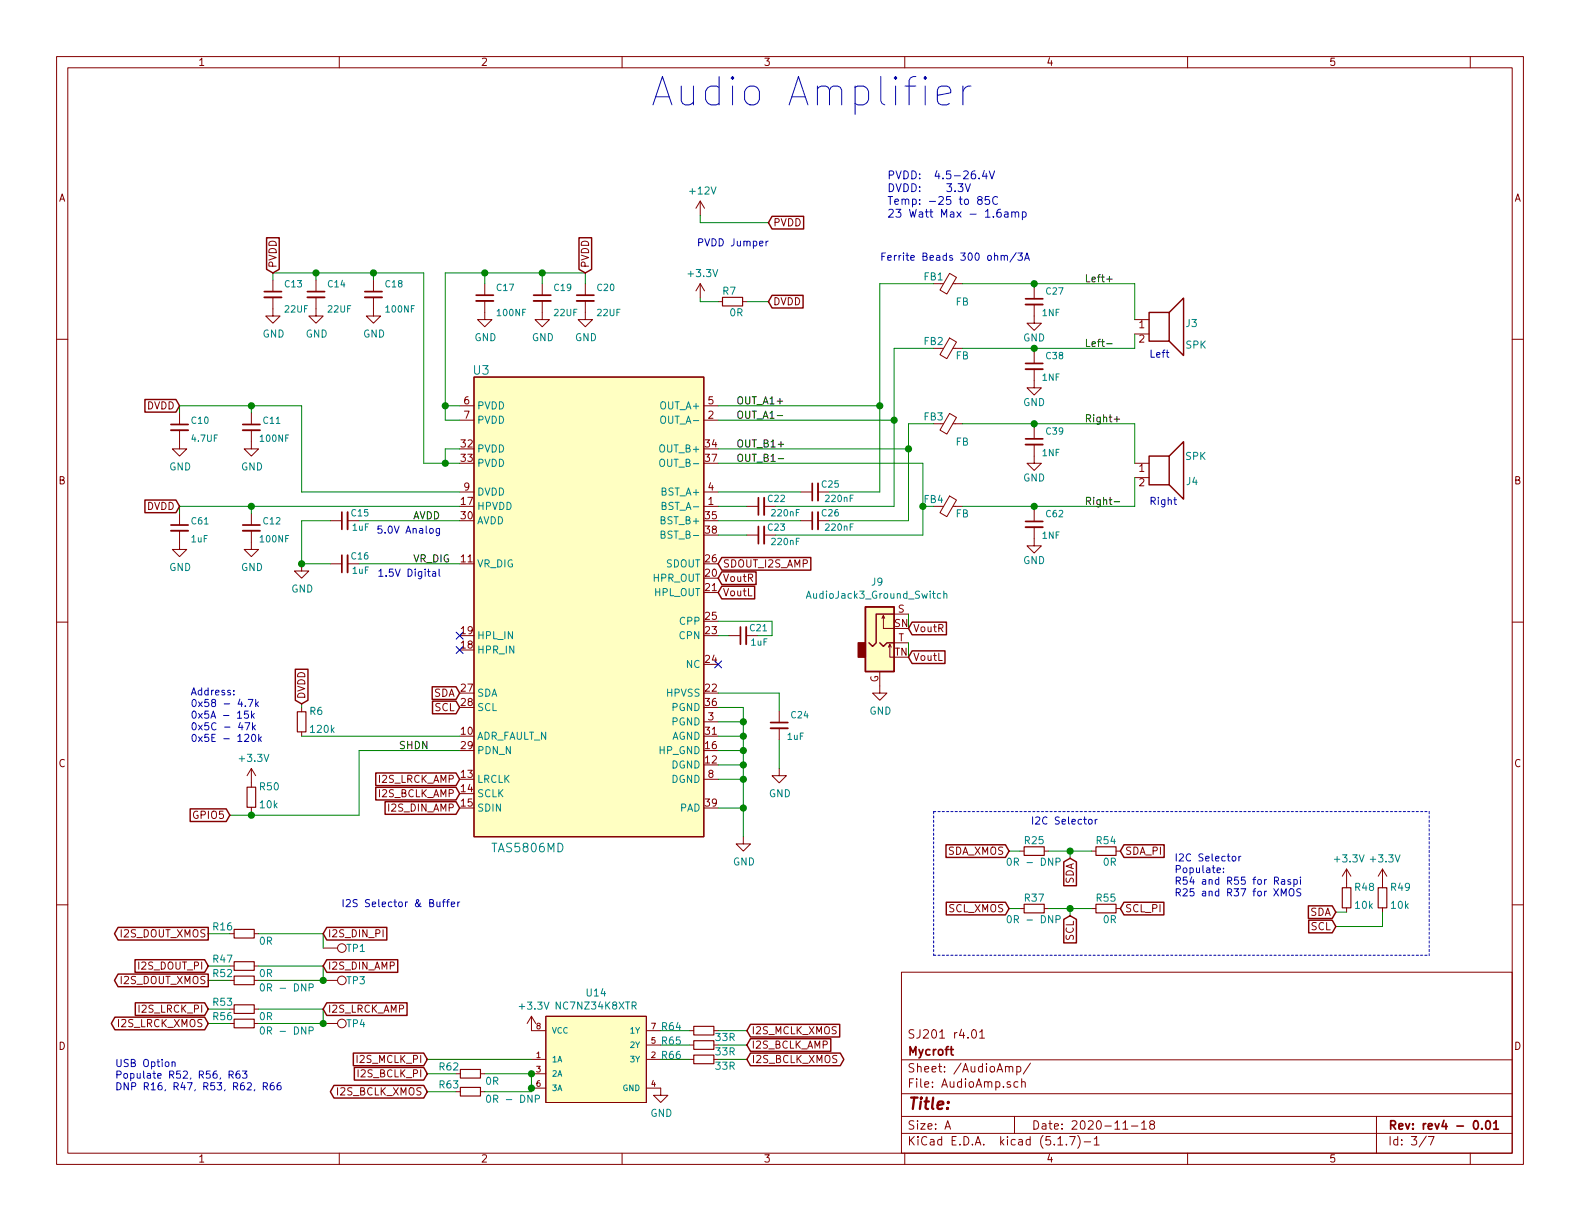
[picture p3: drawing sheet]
<svg xmlns="http://www.w3.org/2000/svg" width="279mm" height="216mm" viewBox="0 0 279 216" stroke-linecap="round" stroke-linejoin="round" font-family="sans-serif">
<g fill="none" stroke="#840000" stroke-width=".18">
<path d="M10 10h259.4v195.9h-259.4zM12 12h255.4v191.9h-255.4zM60 10v2M110 10v2M160 10v2M210 10v2M260 10v2M123.8 35.6v2.5M123.8 35.6l-.7 1.2M123.8 35.6l.8 1.2M10 60h2M48.3 52.6v3.3h1.2l-1.2 1.3-1.3-1.3h1.3"/>
<path d="M48.3 49.5v2.1M55.9 52.6v3.3h1.2l-1.2 1.3-1.3-1.3h1.3M55.9 49.5v2.1M66 52.6v3.3h1.3l-1.3 1.3-1.2-1.3h1.2M66 49.5v2.1M85.7 53.2v3.3h1.3l-1.3 1.3-1.2-1.3h1.2M85.7 50.2v2M95.9 53.2v3.3h1.3l-1.3 1.3-1.3-1.3h1.3M95.9 50.2v2M103.5 53.2v3.3h1.3l-1.3 1.3-1.3-1.3h1.3M103.5 50.2v2M123.8 50.2l-.7 1.2"/>
<path d="M123.8 50.2v2.5M123.8 50.2l.8 1.2M127 53.3h.8M131.3 53.3h.8M167.9 48.3l1.2 .7-1.7 3-1.2-.7zM167.9 59.8l1.2 .7-1.7 2.9-1.2-.7zM168.5 50.2h1.7M182.9 53.8v3.4h1.2l-1.2 1.2-1.3-1.2h1.3M182.9 50.8v2M200.7 56.5h2.5M200.7 59.1h2.5M267.4 60h2"/>
<path d="M31.7 76.1v3.3h1.3l-1.3 1.2-1.2-1.2h1.2M31.7 73v2.1M44.4 76.1v3.3h1.3l-1.3 1.2-1.2-1.2h1.2M44.4 73v2.1M81.3 74.3h2.5M81.3 71.8h2.5M124.5 74.3h2.5M124.5 71.8h2.5M167.9 73.1l1.2 .7-1.7 3-1.2-.8zM168.5 74.9h1.7M168.5 61.6h1.7M182.9 65.3v3.3h1.2l-1.2 1.3-1.3-1.3h1.3"/>
<path d="M182.9 78.6v3.3h1.2l-1.2 1.3-1.3-1.3h1.3M182.9 62.2v2.1M182.9 75.6v2M31.7 93.9v3.3h1.3l-1.3 1.2-1.2-1.2h1.2M31.7 90.8v2M44.4 93.9v3.3h1.3l-1.3 1.2-1.2-1.2h1.2M44.4 90.8v2M53.3 99.7v1.3h1.3l-1.3 1.2-1.2-1.2h1.2M58.4 92.1h2.1M58.4 99.7h2.1M61.5 92.1h2M61.5 99.7h2"/>
<path d="M81.3 87h2.5M124.5 89.5h2.5M124.5 87h2.5M132.1 89.5h2M132.1 94.6h2M135.1 89.5h2.1M135.1 94.6h2.1M141.6 87h2M141.6 92.1h2M144.7 87h2M144.7 92.1h2M167.9 87.7l1.2 .7-1.7 3-1.2-.7z"/>
<path d="M168.5 89.5h1.7M182.9 93.2v3.3h1.2l-1.2 1.3-1.3-1.3h1.3M182.9 90.2v2M200.7 81.9h2.5M200.7 84.5h2.5M10 110h2M128.9 112.4h2M132 112.4h2M155.6 118.7v3.9h1.2l-1.2 1.2-1.3-1.2h1.3M156 109.3l.2-.5v2.3h1.9M156.2 108.8l.3 .5M157.1 114.4l.3-.5v2.3h.7"/>
<path d="M157.4 113.9l.2 .5M158.1 108.6h2.6M158.1 113.7h2.6M267.4 110h2M44.4 135.9v3.3M44.4 135.9l-.7 1.3M44.4 135.9l.8 1.3M53.3 125.1v.8M53.3 129.4v.8M124.5 127.6h2.5M124.5 137.8h2.5M137.8 135.9v1.3h1.3l-1.3 1.2-1.3-1.2h1.3"/>
<path d="M137.8 125.7v2.1M137.8 128.8v2M10 160h2M44.4 142.7v.8M131.4 148v1.2h1.3l-1.3 1.3-1.2-1.3h1.2M180.3 150.5h.8M184.7 150.5h.7M193 150.5h.8M197.4 150.5h.7M238.1 153.7l-.7 1.2M238.1 153.7v3.3M238.1 153.7l.8 1.2"/>
<path d="M244.5 153.7l-.8 1.2M244.5 153.7v3.3M244.5 153.7l.7 1.2M267.4 160h2M45 173.4h.7M45 170.8h.7M45 178.4h.7M45 165.1h.7M57.1 173.4h2.6M57.1 167.6h2.6M67.7 164.4v1.3M94 179.7v2.5h2.5"/>
<path d="M94 179.7l-.8 1.3M94 179.7l.7 1.3M96.5 179.7h17.8v15.2h-17.8zM159.4 171.9h108v32h-108zM180.3 160.7h.8M184.7 160.7h.7M193 160.7h.8M197.4 160.7h.7M238.1 160.5v.8M244.5 160.5v.8M45 181h.7M57.1 181h2.6"/>
<path d="M85 193h.7M85 189.9h.7M94 187.3h2.5M94 189.9h2.5M94 192.4h2.5M114.3 192.4h2.5v1.3h1.3l-1.3 1.2-1.2-1.2h1.2M114.3 182.2h2.5M114.3 184.8h2.5M114.3 187.3h2.5M121.9 182.2h.8M121.9 184.8h.8M121.9 187.3h.8"/>
<path d="M159.4 197.4h108M159.4 193.4h108M159.4 187.4h108M167.1 199.7l.5-1.5 .5 1.5M167.2 199.2h.8M172 182.2l.2-.1a.81 .81 0 0 1 .6 .6 .81 .81 0 0 1-.3 .8l-.2 .1a.79 .79 0 0 1-.3-1.4zM173.2 182.5l.5-.4v1.5M173.2 183.6h.9M178.5 188.8v-.2a.37 .37 0 0 1 .6 .2v.8M179.4 197.4v3M179.8 188.6h.4l.3 .2-.1 .6-.2 .2-.4-.1M179.8 188.6v1.5"/>
<path d="M180 191.3h-.4l-.3 .2 .1 .6 .2 .2 .4-.1M180.7 191.4v-.1a.37 .37 0 0 1 .6 .2v.8M180.7 190.8v1.5M182.2 188l-1.3 1.9M198.6 199.7h.8M200.1 199.1h1.1M201.9 198.6l.4-.4v1.5M201.9 199.7h.8M203.6 198.8l-.3-.3 .1-.2 .2-.1h.4l.2 .3-.1 .2-.6 .2a.48 .48 0 0 0-.1 .6l.2 .2 .5-.2a.48 .48 0 0 0-.1-.6l-.1-.1M243.4 197.4v6.5M60 203.9v2M110 203.9v2"/>
<path d="M159.4 200.4h108M160 203.9v2M187.1 202.5h.8M188.6 202.3v.2M189.2 201h.9l-.6 1.5M190.6 200.8a1.71 1.71 0 0 1 0 2.2M191.7 201.9h1.2M193.5 201.4l.4-.4v1.5M193.5 202.5h.9M210 203.9v2M252.2 200.9l-1.2 1.9M252.6 201h1l-.6 1.5"/>
<path d="M260 203.9v2"/>
<circle cx="60.5" cy="173.4" r=".76"/>
<circle cx="60.5" cy="167.6" r=".76"/>
<circle cx="60.5" cy="181" r=".76"/>
</g>
<g fill="none" stroke="#840000" stroke-width=".3">
<path d="M46.7 51.6h3.1M54.4 51.6h3M64.5 51.6h3.1M84.2 52.2h3M94.4 52.2h3M102 52.2h3M181.4 52.8h3M30.2 75.1h3.1M42.9 75.1h3.1M181.4 64.3h3M181.4 77.6h3M30.2 92.8h3.1"/>
<path d="M42.9 92.8h3.1M60.5 90.6v3M60.5 98.2v3M134.1 88v3.1M134.1 93.1v3M143.6 85.5v3M143.6 90.6v3M181.4 92.2h3M130.9 110.9v3M136.3 127.8h3M260.8 198.2h.1a.81 .81 0 0 1 .6 .6 .81 .81 0 0 1-.3 .8l-.1 .1a.8 .8 0 0 1-.6-.7 .8 .8 0 0 1 .3-.8zM262.1 199.5v.2"/>
<path d="M262.8 198.3l.4-.1a.94 .94 0 0 1 0 1.5l-.4-.3-.1-.6zM264.1 198.6l.5-.4v1.5M264.1 199.7h.9"/>
</g>
<g fill="none" stroke="#840000" stroke-width=".2">
<path d="M127.8 52.6h3.5v1.5h-3.5zM83.8 66.7h40.7v81.3h-40.7zM43.7 139.2h1.5v3.5h-1.5zM52.6 125.9h1.5v3.5h-1.5zM181.1 149.7h3.6v1.6h-3.6zM181.1 159.9h3.6v1.5h-3.6zM193.8 149.7h3.6v1.6h-3.6zM193.8 159.9h3.6v1.5h-3.6zM237.4 157h1.5v3.5h-1.5zM243.7 157h1.5v3.5h-1.5zM41.4 172.6h3.6v1.5h-3.6zM41.4 170.1h3.6v1.5h-3.6z"/>
<path d="M41.4 177.7h3.6v1.5h-3.6zM41.4 164.3h3.6v1.6h-3.6zM41.4 180.2h3.6v1.5h-3.6zM81.4 192.3h3.6v1.5h-3.6zM81.4 189.1h3.6v1.5h-3.6zM122.7 181.5h3.5v1.5h-3.5zM122.7 184h3.5v1.5h-3.5zM122.7 186.6h3.5v1.5h-3.5z"/>
</g>
<g fill="none" stroke="#008484" stroke-width=".18">
<path d="M116.7 81.4l.3-.2a.47 .47 0 0 1 .5 .4l-.1 .7-.2 .2-.4-.1a1 1 0 0 1-.1-1zM116.9 94.5h.5l.2-.2-.1-.3-.6-.1v1.3h.5l.2-.2v-.3l-.3-.2M166.3 105h-.3l-.2 .2 .1 .5h.4M166.9 105.1l.2-.1h.3v.8M166.9 104.5v1.3M178.2 151.9l.2-.2a.67 .67 0 0 1 .5 .7 .67 .67 0 0 1-.5 .6l-.2-.2-.1-.3zM186.7 152.4l.7-.1v-.4l-.2-.2h-.5v1.3M46.2 174.1l.1-.1a.67 .67 0 0 1 .5 .6 .67 .67 0 0 1-.5 .6l-.2-.2-.1-.2zM54.7 174.6l.6-.1v-.4l-.1-.1h-.5v1.2M178.2 162l.2-.1a.67 .67 0 0 1 .5 .6 .67 .67 0 0 1-.5 .7l-.2-.3-.1-.2zM186.7 162.6l.7-.1v-.5l-.2-.1h-.5v1.3M46.2 181.7l.1-.1a.67 .67 0 0 1 .5 .6 .67 .67 0 0 1-.5 .7l-.2-.3-.1-.2z"/>
<path d="M54.7 182.2l.6-.1v-.4l-.1-.1h-.5v1.3M86.2 193.8l.1-.2a.67 .67 0 0 1 .5 .7 .67 .67 0 0 1-.5 .6l-.2-.2-.1-.3zM94.7 194.3l.7-.1v-.4l-.7-.2v1.3"/>
</g>
<g fill="none" stroke="#840000" stroke-width=".33">
<path d="M46.7 52.6h3.1M54.4 52.6h3M64.5 52.6h3.1M84.2 53.2h3M94.4 53.2h3M102 53.2h3M181.4 53.8h3M30.2 76.1h3.1M42.9 76.1h3.1M181.4 65.3h3M181.4 78.6h3M30.2 93.9h3.1"/>
<path d="M42.9 93.9h3.1M61.5 90.6v3M61.5 98.2v3M135.1 88v3.1M135.1 93.1v3M144.7 85.5v3M144.7 90.6v3M181.4 93.2h3M132 110.9v3M136.3 128.8h3"/>
</g>
<g fill="none" stroke="#840000" stroke-width=".25">
<path d="M136.5 38.3h5.6v2.2h-5.6l-.6-1.1zM47.1 42h2.3v5.6l-1.1 .7-1.2-.7zM102.4 42h2.2v5.6l-1.1 .7-1.1-.7zM136.5 52.2h5.5v2.3h-5.5l-.6-1.2zM203.2 55.2h3.6v5.1h-3.6zM206.8 55.2l2.5-2.5v10.2l-2.5-2.6M25.6 70.6h5.5l.6 1.2-.6 1.1h-5.5zM25.6 88.4h5.5l.6 1.1-.6 1.2h-5.5zM127.6 98.6h15.8v2.2h-15.8l-.6-1.1zM203.2 80.6h3.6v5.1h-3.6zM206.8 80.6l2.5-2.5v10.2l-2.5-2.6M52.2 118.3h2.3v5.5l-1.2 .7-1.1-.7z"/>
<path d="M127.6 103.7h5.9v2.2h-5.9l-.6-1.1zM127.6 101.1h6.1v2.3h-6.1l-.6-1.2zM153 107.3h5.1v11.4h-5.1zM155.6 113.7l.6 .6 .6-.6h1.3M158.1 108.6h-3.2v5.1l-.6 .6-.6-.6M161.3 110h6.1v2.2h-6.1l-.6-1.1zM161.3 115.1h5.8v2.2h-5.8l-.6-1.1zM66.4 139.2h14.2l.7 1.1-.7 1.2h-14.2zM66.4 136.7h14.2l.7 1.1-.7 1.1h-14.2zM76.4 121.4h4.2l.7 1.2-.7 1.1h-4.2zM76.5 124h4.1l.7 1.1-.7 1.1h-4.1zM33.6 143h6.4l.6 1.1-.6 1.2h-6.4z"/>
<path d="M68.1 141.8h12.5l.7 1.1-.7 1.1h-12.5zM167.3 149.4h10.5l.6 1.1-.6 1.1h-10.5zM167.3 159.5h10.5l.6 1.2-.6 1.1h-10.5zM188.1 152.4l1.1-.6 1.1 .6v4.2h-2.2zM198.8 159.5h7v2.3h-7l-.7-1.1zM198.8 149.4h7.1v2.2h-7.1l-.7-1.1zM20.3 179.9h15.9l.6 1.1-.6 1.1h-15.9l-.6-1.1zM20.9 172.2h15.9v2.3h-15.9l-.7-1.1zM20.9 164h15.9v2.2h-15.9l-.7-1.1zM23.9 169.7h12.3l.6 1.1-.6 1.1h-12.3zM23.9 177.3h12.3l.6 1.1-.6 1.2h-12.3zM57.8 164h10.6v2.2h-10.6l-.7-1.1z"/>
<path d="M57.8 177.3h14.2v2.3h-14.2l-.7-1.2zM57.8 169.7h12.5v2.2h-12.5l-.7-1.1zM188.1 162.6l1.1-.7 1.1 .7v4.1h-2.2zM231.4 160.2h4.2l.6 1.1-.6 1.1h-4.2zM231.4 162.7h4.2l.6 1.1-.6 1.1h-4.2zM59.1 191.9h15.8l.7 1.1-.7 1.2h-15.8l-.7-1.2zM62.5 186.2h12.4l.7 1.1-.7 1.1h-12.4zM62.7 188.7h12.2l.7 1.2-.7 1.1h-12.2zM132.7 183.7h14.2v2.2h-14.2l-.6-1.1zM132.7 181.1h15.8v2.3h-15.8l-.6-1.2zM132.7 186.2h15.9l.6 1.1-.6 1.1h-15.9l-.6-1.1z"/>
</g>
<g fill="#ffffc2" stroke="#ffffc2" stroke-width=".18">
<path d="M83.8 66.7h40.7v81.3h-40.7z"/>
<path d="M153 107.3h5.1v11.4h-5.1z"/>
<path d="M96.5 179.7h17.8v15.2h-17.8z"/>
</g>
<path d="M151.8 113.7h1.2v2.5h-1.2z" fill="#840000" stroke="#840000" stroke-width=".25"/>
<path d="M165.1 143.5v25.4M165.1 143.5h87.6M252.7 143.5v25.4M165.1 168.9h87.6" fill="none" stroke="#0000c2" stroke-width=".18" stroke-dasharray=".4 .4"/>
<g fill="none" stroke="#008400" stroke-width=".18">
<path d="M123.8 38.1v1.3h12.1M48.3 49.5v-1.2h26.6v33.6h6.4M55.9 48.3v1.2M66 48.3v1.2M85.7 48.3v1.9M95.9 48.3v1.9M103.5 50.2v-1.9h-24.8v26h2.6M123.8 52.7v.6h3.2M132.1 53.3h3.8M165.1 50.2h-9.5v36.8h-8.9M170.2 50.2h30.5v6.3M182.9 50.2v.6"/>
<path d="M200.7 59.1v2.5h-30.5M31.7 73v-1.2h21.6v15.2h28M44.4 71.8v1.2M78.7 71.8h2.6M81.3 79.4h-2.6v2.5M127 71.8h28.6M127 79.4h33.7M127 74.3h31.1M165.1 61.6h-7v27.9h-20.9M165.1 74.9h-4.4v17.2h-14M170.2 74.9h30.5v7M182.9 61.6v.6"/>
<path d="M182.9 74.9v.7M44.4 89.5v1.3M58.4 92.1h-5.1v7.6h5.1M63.5 92.1h17.8M63.5 99.7h17.8M81.3 89.5h-49.6v1.3M127 81.9h36.2v12.7h-26M127 89.5h5.1M127 92.1h14.6M127 94.6h5.1M127 87h14.6M182.9 89.5v.7"/>
<path d="M200.7 84.5v5h-30.5M127 109.9h9.5v2.5h-2.5M127 112.4h1.9M160.7 108.6v2.5M160.7 113.7v2.5M53.3 124.5v.6M53.3 130.2h28M81.3 132.7h-17.8v11.4h-22.9M127 132.7h4.4M127 130.2h4.4M127 125.1h4.4v22.9M127 127.6h4.4"/>
<path d="M127 135.3h4.4M127 137.8h4.4M127 122.6h10.8v3.1M137.8 130.8v5.1M44.4 143.5v.6M127 142.9h4.4M178.4 150.5h1.9M185.4 150.5h7.6M189.2 150.5v1.3M36.8 173.4h3.8M36.8 165.1h3.8M36.8 170.8h3.8"/>
<path d="M36.8 178.4h3.8M45.7 170.8h11.4v2.6h-11.4M45.7 165.1h11.4v2.5M45.7 178.4h11.4v2.6h-11.4M178.4 160.7h1.9M185.4 160.7h7.6M189.2 160.7v1.2M236.2 161.3h1.9M244.5 161.3v2.5h-8.3M36.8 181h3.8M75.6 189.9h5M75.6 193h5"/>
<path d="M75.6 187.3h18.4M85.7 189.9h8.3v3.1h-8.3M116.8 187.3h5.1M116.8 182.2h5.1M116.8 184.8h5.1M127 187.3h5.1M127 182.2h5.1M127 184.8h5.1"/>
</g>
<path d="M195.7 49.4h1M137.4 73.5h1M195.7 60.8h1M197 74.1h1M197.5 73.6v1M137.6 81.1h1M197 88.7h1" fill="none" stroke="#000" stroke-width=".18"/>
<g fill="none" stroke="#0000c2" stroke-width=".18">
<path d="M165.8 16.9l2.3-.5v-.5l-.2-.5-.5-.2h-.9l-.5 .2-.2 .5v1.9l.2 .5 .5 .2h.9l.5-.2M170.3 15.2v3.3M171.7 15.2a1.27 1.27 0 0 0-1.4 1M167.4 32.5h.9l-.5 .5 .4 .1v.7l-.2 .1-.6-.1M168.9 33.8v.1M169.4 32.5h.9l-.5 .5 .4 .1 .1 .2-.1 .5-.2 .1-.6-.1M170.7 32.5l.4 1.4 .5-1.4M173.2 31.5v.1M173.2 35.3l-.3-.2 .3-.4 .4 .2 .1 .2-.2 .2a.49 .49 0 0 0-.5 .2 .49 .49 0 0 0 0 .6h.4l.2-.1 .1-.4-.3-.3M174.1 30.1l-.4 1.1h.9M174.4 30.7v.9M174.9 30.2l.5 1.4 .5-1.4"/>
<path d="M174.9 34.7h-.6l-.1 .7 .2-.1h.5l.1 .2-.1 .5-.2 .1-.5-.1M176.4 34.9a.56 .56 0 0 0-.7 0 .56 .56 0 0 0-.2 .6 .53 .53 0 0 0 .3 .6 .53 .53 0 0 0 .6-.1M176.9 37l-.4 .1a.95 .95 0 0 0 0 1.3l.5-.1 .1-.5-.3-.3-.4 .1-.1 .2M177.7 37.5h.5l.1 .9M178.3 37.8l-.5 .1a.27 .27 0 0 0-.2 .2 .27 .27 0 0 0 .2 .3l.5-.1M178.9 37.6l.2-.1h.4v.9M178.9 37.5v.9M179.5 37.7l.2-.2h.4v.9M180.8 37.5h.4l.3 .2-.2 .6h-.5M180.8 37.5v1.4M135.5 42.6v.9M135.8 42.6l-.3 .3"/>
<path d="M177 45.3l.2-.1h.3l.1 .8M177.6 45.3l.2-.1h.3l.1 .8M179.7 44.7l-1.1 1.6M180 44.7h.8l-.4 .5 .3 .1v.7h-.5l-.2-.1M181.2 46l.4-1.3 .4 1.3M181.3 45.7h.6M67.5 93h-.6l-.1 .6 .5-.1 .3 .3v.3l-.3 .2-.5-.1M207.6 88.4h.5M207.7 87.9v1.1l.4 .2M67 101l.4-.4v1.3M67 101.9h.7M41.4 122.8v.1"/>
<path d="M41.4 122.1v.1M42.5 127.7l-.3 .9h.8M43.3 130l.5-.2 .2 .4-.1 .2-.7 .7h.8M43.3 127.8h.9l-.6 1.3M43.4 124.8v.1M43.9 123.7h.8l-.5 1.2M43.9 125.7h-.6l-.1 .6 .2-.1 .5 .1v.6l-.2 .1-.5-.1M44.5 125.7v1.3M44.6 126.5l.4 .5M44.7 129.9l.1-.1a.67 .67 0 0 1 .4 .7 .67 .67 0 0 1-.4 .6 .83 .83 0 0 1-.1-1.2zM44.7 127.8v1.3M44.8 128.6l.4 .5"/>
<path d="M45 126.2l-.5 .4M45.2 128.2l-.5 .5M45.2 123.7v1.2M45.3 124.5l.4 .4M45.7 124.1l-.5 .5M45.7 129.8v1.3M45.9 130.6l.3 .5M46.2 130.3l-.5 .5M77.3 159.5v.8h.3l.2-.1M77.8 159.5v.8M78.2 159.5h.5M78.7 159.1l-.3 .1v1.1"/>
<path d="M78.9 159.5h.6M79.5 159.1l-.4 .1v1.1M79.8 159.9l.6-.1-.1-.3h-.3l-.2 .2 .1 .6h.4M80.9 159.5v.8M81.3 159.5l-.4 .2M192.6 144.9h.3l.2 .2-.1 .6h-.3l-.2-.1zM193.7 144.9v.8M194 144.9l-.3 .2M215.2 153.9l.6-.1-.1-.3h-.3l-.2 .1 .1 .7h.4M216.4 154.2v.1M216.4 153.5v.1M218 151.5l.3-.1 .2 .2-.1 .6h-.3l-.2-.1z"/>
<path d="M219.1 151.4v.8M219.4 151.4l-.3 .2M226.6 158.4v-1.3l.4 1 .4-1v1.3M226.6 155.6h.5l.1 .8M227.2 155.8l-.4 .1-.2 .2v.2h.6M228 157.3l.3-.2a.44 .44 0 0 1 .5 .5v.6l-.3 .2h-.4a1 1 0 0 1-.1-1.1zM228.2 155.6l-.3-.1-.2 .2 .1 .2 .4 .1v.3h-.5M228.8 155.6l.4-.1 .2 .3-.1 .5h-.5M228.8 155.5v1.3M230 155.1v.1M230 155.5v.9M230 157.2l-.5-.1-.1 .2v.4l.6 .2v.3l-.2 .2h-.5"/>
<path d="M30.4 187.9l.2-.1h.3l.1 .8M30.4 187.8v.8M40.5 190l.7-.1v-.4l-.7-.1v1.3M40.8 190l.4 .7M42.3 189.4l-.3 .1a.87 .87 0 0 0 0 1.2l.3-.1 .2-.5-.3-.2h-.2l-.3 .2M42.9 189.4h.8l-.5 .5 .4 .1v.5l-.2 .2-.5-.2M46.6 192.1l.6-.1v-.4l-.6-.2v1.3M46.9 192.1l.4 .6M48.4 191.4l-.4 .2-.2 .4v.6l.2 .1h.4l.1-.2-.1-.5-.4-.1-.2 .3M49.6 191.4l-.4 .1a.87 .87 0 0 0 0 1.2l.5-.1v-.6l-.5-.1-.2 .3"/>
</g>
<g fill="#008400" stroke="#008400" stroke-width=".25">
<circle cx="131.4" cy="135.3" r=".51"/>
<circle cx="131.4" cy="130.2" r=".51"/>
<circle cx="131.4" cy="132.7" r=".51"/>
<circle cx="131.4" cy="127.6" r=".51"/>
<circle cx="53.3" cy="99.7" r=".51"/>
<circle cx="189.2" cy="150.5" r=".51"/>
<circle cx="189.2" cy="160.7" r=".51"/>
<circle cx="57.2" cy="173.4" r=".51"/>
<circle cx="44.5" cy="144.1" r=".51"/>
<circle cx="57.2" cy="181" r=".51"/>
<circle cx="160.7" cy="79.4" r=".51"/>
<circle cx="182.9" cy="50.2" r=".51"/>
<circle cx="94" cy="189.9" r=".51"/>
<circle cx="182.9" cy="89.5" r=".51"/>
<circle cx="182.9" cy="74.9" r=".51"/>
<circle cx="94" cy="192.4" r=".51"/>
<circle cx="182.9" cy="61.6" r=".51"/>
<circle cx="163.2" cy="89.5" r=".51"/>
<circle cx="155.6" cy="71.8" r=".51"/>
<circle cx="158.1" cy="74.3" r=".51"/>
<circle cx="131.4" cy="137.8" r=".51"/>
<circle cx="55.9" cy="48.3" r=".51"/>
<circle cx="66" cy="48.3" r=".51"/>
<circle cx="78.7" cy="81.9" r=".51"/>
<circle cx="78.7" cy="71.8" r=".51"/>
<circle cx="85.7" cy="48.3" r=".51"/>
<circle cx="95.9" cy="48.3" r=".51"/>
<circle cx="44.5" cy="89.5" r=".51"/>
<circle cx="44.5" cy="71.8" r=".51"/>
<circle cx="131.4" cy="142.9" r=".51"/>
</g>
<path d="M80.7 114.3l1.2 1.2M80.7 111.8l1.2 1.2M81.9 114.3l-1.2 1.2M81.9 111.8l-1.2 1.2M126.4 116.9l1.2 1.2M127.6 116.9l-1.2 1.2" fill="none" stroke="#000084" stroke-width=".18"/>
<text font-size="7" fill="#0000c2" x="114.9" y="18.8">Audio Amplifier</text>
<text font-size="2.8" fill="#840000" x="160.4" y="196.2">Title:</text>
<g font-size="2.1" fill="#008484">
<text x="83.7" y="66.2">U3</text>
<text x="87.2" y="150.7">TAS5806MD</text>
</g>
<g font-size="2.1" fill="#840000">
<text x="160.4" y="183.6">SJ201 r4.01</text>
<text x="160.4" y="189.6">Sheet: /AudioAmp/</text>
<text x="160.4" y="186.6">Mycroft</text>
<text x="160.4" y="192.3">File: AudioAmp.sch</text>
<text x="160.4" y="202.5">KiCad E.D.A. kicad (5.1.7)-1</text>
<text x="160.4" y="199.7">Size: A</text>
<text x="182.4" y="199.7">Date: 2020-11-18</text>
<text x="245.4" y="199.7">Rev: rev4 - 0.01</text>
<text x="245.4" y="202.5">Id: 3/7</text>
</g>
<g font-size="1.9" fill="#0000c2">
<text x="156.8" y="31.7">PVDD: 4.5-26.4V</text>
<text x="156.8" y="34">DVDD:</text>
<text x="156.8" y="36.2">Temp: -25 to 85C</text>
<text x="156.8" y="38.5">23 Watt Max - 1.6amp</text>
</g>
<g font-size="1.8" fill="#840000">
<text x="35" y="11.6">1</text>
<text x="85" y="11.6">2</text>
<text x="135" y="11.6">3</text>
<text x="185" y="11.6">4</text>
<text x="235" y="11.6">5</text>
<text x="10.4" y="35.6">A</text>
<text x="267.8" y="35.6">A</text>
<text x="136.7" y="40">PVDD</text>
<text x="48.9" y="47.5" transform="rotate(-90 48.9 47.5)">PVDD</text>
<text x="104.1" y="47.5" transform="rotate(-90 104.1 47.5)">PVDD</text>
<text x="136.7" y="54">DVDD</text>
<text x="201.4" y="58">1</text>
<text x="201.4" y="60.6">2</text>
<text x="82.1" y="71.5">6</text>
<text x="125.2" y="71.5">5</text>
<text x="26" y="72.4">DVDD</text>
<text x="82.1" y="74">7</text>
<text x="125.2" y="74">2</text>
<text x="81.6" y="79.1">32</text>
<text x="81.6" y="81.7">33</text>
<text x="124.8" y="79.1">34</text>
<text x="124.8" y="81.7">37</text>
<text x="201.4" y="83.4">1</text>
<text x="10.4" y="85.6">B</text>
<text x="81.6" y="89.3">17</text>
<text x="82.1" y="86.7">9</text>
<text x="125.2" y="89.3">1</text>
<text x="125.2" y="86.7">4</text>
<text x="201.4" y="86">2</text>
<text x="267.8" y="85.6">B</text>
<text x="26" y="90.2">DVDD</text>
<text x="81.6" y="91.8">30</text>
<text x="124.8" y="91.8">35</text>
<text x="124.8" y="94.4">38</text>
<text x="81.6" y="99.4">11</text>
<text x="124.8" y="102">20</text>
<text x="124.8" y="99.4">26</text>
<text x="127.8" y="100.3">SDOUT_I2S_AMP</text>
<text x="124.8" y="104.5">21</text>
<text x="127.8" y="105.4">VoutL</text>
<text x="127.8" y="102.9">VoutR</text>
<text x="81.6" y="112.1">19</text>
<text x="124.8" y="112.1">23</text>
<text x="124.8" y="109.6">25</text>
<text x="158.2" y="110.9">SN</text>
<text x="158.8" y="108.3">S</text>
<text x="158.9" y="113.4">T</text>
<text x="161.4" y="111.8">VoutR</text>
<text x="81.6" y="114.7">18</text>
<text x="124.8" y="117.2">24</text>
<text x="158.2" y="116">TN</text>
<text x="161.4" y="116.8">VoutL</text>
<text x="54" y="123.7" transform="rotate(-90 54 123.7)">DVDD</text>
<text x="76.7" y="123.2">SDA</text>
<text x="76.9" y="125.7">SCL</text>
<text x="81.6" y="122.3">27</text>
<text x="81.6" y="124.8">28</text>
<text x="124.8" y="122.3">22</text>
<text x="124.8" y="124.8">36</text>
<text x="155.3" y="120.7" transform="rotate(-90 155.3 120.7)">G</text>
<text x="81.6" y="129.9">10</text>
<text x="124.8" y="129.9">31</text>
<text x="125.2" y="127.4">3</text>
<text x="10.4" y="135.6">C</text>
<text x="81.6" y="137.5">13</text>
<text x="81.6" y="132.5">29</text>
<text x="124.8" y="135">12</text>
<text x="124.8" y="132.5">16</text>
<text x="125.2" y="137.5">8</text>
<text x="267.8" y="135.6">C</text>
<text x="67" y="141">I2S_BCLK_AMP</text>
<text x="67" y="138.4">I2S_LRCK_AMP</text>
<text x="68.9" y="143.5">I2S_DIN_AMP</text>
<text x="81.6" y="140.1">14</text>
<text x="81.6" y="142.6">15</text>
<text x="124.8" y="142.6">39</text>
<text x="34.3" y="144.8">GPIO5</text>
<text x="167.5" y="151.1">SDA_XMOS</text>
<text x="198.9" y="151.1">SDA_PI</text>
<text x="167.7" y="161.3">SCL_XMOS</text>
<text x="189.9" y="156.4" transform="rotate(-90 189.9 156.4)">SDA</text>
<text x="198.9" y="161.3">SCL_PI</text>
<text x="231.6" y="161.9">SDA</text>
<text x="21.4" y="165.7">I2S_DOUT_XMOS</text>
<text x="57.9" y="165.7">I2S_DIN_PI</text>
<text x="189.9" y="166.3" transform="rotate(-90 189.9 166.3)">SCL</text>
<text x="231.8" y="164.5">SCL</text>
<text x="21.4" y="174">I2S_DOUT_XMOS</text>
<text x="24.7" y="171.4">I2S_DOUT_PI</text>
<text x="57.9" y="171.4">I2S_DIN_AMP</text>
<text x="24.8" y="179.1">I2S_LRCK_PI</text>
<text x="57.9" y="179.1">I2S_LRCK_AMP</text>
<text x="10.4" y="185.6">D</text>
<text x="21" y="181.6">I2S_LRCK_XMOS</text>
<text x="132.9" y="185.4">I2S_BCLK_AMP</text>
<text x="132.9" y="182.9">I2S_MCLK_XMOS</text>
<text x="267.8" y="185.6">D</text>
<text x="63.4" y="188">I2S_MCLK_PI</text>
<text x="63.6" y="190.5">I2S_BCLK_PI</text>
<text x="132.9" y="188">I2S_BCLK_XMOS</text>
<text x="59.7" y="193.7">I2S_BCLK_XMOS</text>
<text x="35" y="205.5">1</text>
<text x="85" y="205.5">2</text>
<text x="135" y="205.5">3</text>
<text x="185" y="205.5">4</text>
<text x="235" y="205.5">5</text>
</g>
<g font-size="1.8" fill="#008484">
<text x="122.1" y="34.4">+12V</text>
<text x="121.9" y="49">+3.3V</text>
<text x="127.8" y="52.1">R7</text>
<text x="163.4" y="49.6">FB1</text>
<text x="46.4" y="59.7">GND</text>
<text x="54.1" y="59.7">GND</text>
<text x="64.2" y="59.7">GND</text>
<text x="129.1" y="55.9">0R</text>
<text x="169" y="54">FB</text>
<text x="209.8" y="57.8">J3</text>
<text x="83.9" y="60.3">GND</text>
<text x="94.1" y="60.3">GND</text>
<text x="101.7" y="60.3">GND</text>
<text x="163.4" y="61">FB2</text>
<text x="169" y="63.6">FB</text>
<text x="180.9" y="60.4">GND</text>
<text x="209.7" y="61.6">SPK</text>
<text x="180.9" y="71.8">GND</text>
<text x="84.3" y="72.4">PVDD</text>
<text x="84.3" y="74.9">PVDD</text>
<text x="116.9" y="72.4">OUT_A+</text>
<text x="117.4" y="74.9">OUT_A-</text>
<text x="163.4" y="74.3">FB3</text>
<text x="29.9" y="83.2">GND</text>
<text x="42.6" y="83.2">GND</text>
<text x="84.3" y="80">PVDD</text>
<text x="84.3" y="82.5">PVDD</text>
<text x="116.9" y="80">OUT_B+</text>
<text x="117.4" y="82.5">OUT_B-</text>
<text x="169" y="78.8">FB</text>
<text x="209.7" y="81.3">SPK</text>
<text x="84.3" y="87.6">DVDD</text>
<text x="117.1" y="87.6">BST_A+</text>
<text x="180.9" y="85.1">GND</text>
<text x="209.9" y="85.8">J4</text>
<text x="84.3" y="90.2">HPVDD</text>
<text x="84.3" y="92.7">AVDD</text>
<text x="117.1" y="92.7">BST_B+</text>
<text x="117.6" y="90.2">BST_A-</text>
<text x="117.6" y="95.2">BST_B-</text>
<text x="169" y="91.5">FB</text>
<text x="29.9" y="101">GND</text>
<text x="42.6" y="101">GND</text>
<text x="84.3" y="100.3">VR_DIG</text>
<text x="117.8" y="100.3">SDOUT</text>
<text x="180.9" y="99.7">GND</text>
<text x="51.5" y="104.8">GND</text>
<text x="115.5" y="102.9">HPR_OUT</text>
<text x="115.7" y="105.4">HPL_OUT</text>
<text x="143.1" y="105.9">AudioJack3_Ground_Switch</text>
<text x="154.2" y="103.6">J9</text>
<text x="84.3" y="113">HPL_IN</text>
<text x="120.2" y="113">CPN</text>
<text x="120.3" y="110.5">CPP</text>
<text x="84.3" y="115.6">HPR_IN</text>
<text x="121.4" y="118.1">NC</text>
<text x="84.3" y="123.2">SDA</text>
<text x="84.3" y="125.7">SCL</text>
<text x="118" y="123.2">HPVSS</text>
<text x="118.8" y="125.7">PGND</text>
<text x="54.8" y="126.4">R6</text>
<text x="55" y="129.6">120k</text>
<text x="84.3" y="130.8">ADR_FAULT_N</text>
<text x="118.7" y="130.8">AGND</text>
<text x="118.8" y="128.3">PGND</text>
<text x="153.7" y="126.4">GND</text>
<text x="42.5" y="134.7">+3.3V</text>
<text x="84.3" y="133.3">PDN_N</text>
<text x="116.6" y="133.3">HP_GND</text>
<text x="118.7" y="135.9">DGND</text>
<text x="46" y="139.8">R50</text>
<text x="46.1" y="142.9">10k</text>
<text x="84.3" y="138.4">LRCLK</text>
<text x="84.3" y="141">SCLK</text>
<text x="84.3" y="143.5">SDIN</text>
<text x="118.7" y="138.4">DGND</text>
<text x="120.2" y="143.5">PAD</text>
<text x="136" y="141">GND</text>
<text x="181.3" y="149.3">R25</text>
<text x="194" y="149.3">R54</text>
<text x="129.6" y="153">GND</text>
<text x="179" y="153.1">0R - DNP</text>
<text x="195.1" y="153.1">0R</text>
<text x="236.2" y="152.5">+3.3V</text>
<text x="242.5" y="152.5">+3.3V</text>
<text x="181.3" y="159.4">R37</text>
<text x="194" y="159.4">R55</text>
<text x="239.7" y="157.5">R48</text>
<text x="239.7" y="160.7">10k</text>
<text x="246" y="157.5">R49</text>
<text x="246.1" y="160.7">10k</text>
<text x="37.7" y="164.5">R16</text>
<text x="45.9" y="167.1">0R</text>
<text x="179" y="163.2">0R - DNP</text>
<text x="195.1" y="163.2">0R</text>
<text x="37.7" y="172.8">R52</text>
<text x="37.7" y="170.2">R47</text>
<text x="45.9" y="172.8">0R</text>
<text x="61.3" y="168.3">TP1</text>
<text x="37.7" y="177.9">R53</text>
<text x="46.9" y="175.3">0R - DNP</text>
<text x="61.3" y="174">TP3</text>
<text x="92" y="178.5">+3.3V</text>
<text x="98.6" y="178.5">NC7NZ34K8XTR</text>
<text x="103.8" y="176.2">U14</text>
<text x="37.7" y="180.4">R56</text>
<text x="45.9" y="180.4">0R</text>
<text x="46.9" y="182.9">0R - DNP</text>
<text x="61.3" y="181.7">TP4</text>
<text x="117.1" y="182.2">R64</text>
<text x="117.1" y="184.7">R65</text>
<text x="126.6" y="184.1">33R</text>
<text x="77.7" y="189.3">R62</text>
<text x="85.9" y="191.8">0R</text>
<text x="117.1" y="187.2">R66</text>
<text x="126.6" y="186.6">33R</text>
<text x="126.6" y="189.2">33R</text>
<text x="77.7" y="192.5">R63</text>
<text x="86.9" y="195">0R - DNP</text>
<text x="115" y="197.5">GND</text>
</g>
<g font-size="1.8" fill="#0000c2">
<text x="123.2" y="43.6">PVDD Jumper</text>
<text x="155.6" y="46.1">Ferrite Beads 300 ohm/3A</text>
<text x="203.2" y="63.2">Left</text>
<text x="203.2" y="89.3">Right</text>
<text x="68" y="94.4">5.0V Analog</text>
<text x="68.6" y="102">1.5V Digital</text>
<text x="33.7" y="123">Address:</text>
<text x="33.7" y="125">0x58 - 4.7k</text>
<text x="33.7" y="127.1">0x5A - 15k</text>
<text x="33.7" y="129.1">0x5C - 47k</text>
<text x="33.7" y="131.2">0x5E - 120k</text>
<text x="182.2" y="145.8">I2C Selector</text>
<text x="207.6" y="152.3">I2C Selector</text>
<text x="207.6" y="154.4">Populate:</text>
<text x="60.3" y="160.4">I2S Selector &amp; Buffer</text>
<text x="207.6" y="156.4">R54 and R55 for Raspi</text>
<text x="207.6" y="158.5">R25 and R37 for XMOS</text>
<text x="20.3" y="188.7">USB Option</text>
<text x="20.3" y="190.7">Populate R52, R56, R63</text>
<text x="20.3" y="192.8">DNP R16, R47, R53, R62, R66</text>
</g>
<g font-size="1.8">
<text x="191.8" y="49.9">Left+</text>
<text x="191.8" y="61.3">Left-</text>
<text x="130.2" y="71.5">OUT_A1+</text>
<text x="130.2" y="74">OUT_A1-</text>
<text x="191.8" y="74.7">Right+</text>
<text x="130.2" y="79.1">OUT_B1+</text>
<text x="130.2" y="81.7">OUT_B1-</text>
<text x="191.8" y="89.3">Right-</text>
<text x="73" y="91.8">AVDD</text>
<text x="73" y="99.4">VR_DIG</text>
<text x="70.5" y="132.5">SHDN</text>
</g>
<text font-size="1.8" fill="#008400" x="163.4" y="89">FB4</text>
<g font-size="1.6" fill="#008484">
<text x="50.4" y="50.8">C13</text>
<text x="58.1" y="50.8">C14</text>
<text x="68.2" y="50.8">C18</text>
<text x="87.9" y="51.4">C17</text>
<text x="98.1" y="51.4">C19</text>
<text x="105.7" y="51.4">C20</text>
<text x="185.1" y="52.1">C27</text>
<text x="50.5" y="55.2">22UF</text>
<text x="58.1" y="55.2">22UF</text>
<text x="68.4" y="55.2">100NF</text>
<text x="88" y="55.9">100NF</text>
<text x="98.1" y="55.9">22UF</text>
<text x="105.7" y="55.9">22UF</text>
<text x="184.4" y="55.9">1NF</text>
<text x="185.1" y="63.5">C38</text>
<text x="184.4" y="67.3">1NF</text>
<text x="33.9" y="74.9">C10</text>
<text x="46.6" y="74.9">C11</text>
<text x="185.1" y="76.8">C39</text>
<text x="34" y="78.1">4.7UF</text>
<text x="46.1" y="78.1">100NF</text>
<text x="184.4" y="80.6">1NF</text>
<text x="135.9" y="88.7">C22</text>
<text x="145.4" y="86.2">C25</text>
<text x="146.1" y="88.7">220nF</text>
<text x="33.9" y="95.9">1uF</text>
<text x="33.9" y="92.7">C61</text>
<text x="46.1" y="95.9">100NF</text>
<text x="46.6" y="92.7">C12</text>
<text x="62.2" y="91.3">C15</text>
<text x="62.4" y="93.8">1uF</text>
<text x="135.9" y="93.8">C23</text>
<text x="136.6" y="91.3">220nF</text>
<text x="145.4" y="91.3">C26</text>
<text x="146.1" y="93.8">220nF</text>
<text x="184.4" y="95.2">1NF</text>
<text x="185.1" y="91.4">C62</text>
<text x="62.2" y="98.9">C16</text>
<text x="62.4" y="101.4">1uF</text>
<text x="136.6" y="96.4">220nF</text>
<text x="132.7" y="111.6">C21</text>
<text x="132.9" y="114.1">1uF</text>
<text x="139.3" y="130.8">1uF</text>
<text x="140" y="127">C24</text>
</g>
<g font-size="1.4" fill="#840000">
<text x="94.9" y="182">8</text>
<text x="115.2" y="182">7</text>
<text x="115.2" y="184.5">5</text>
<text x="94.9" y="187.1">1</text>
<text x="94.9" y="189.6">3</text>
<text x="115.2" y="187.1">2</text>
<text x="94.9" y="192.2">6</text>
<text x="115.2" y="192.2">4</text>
</g>
<g font-size="1.4" fill="#008484">
<text x="97.5" y="182.8">VCC</text>
<text x="111.6" y="182.8">1Y</text>
<text x="111.6" y="185.3">2Y</text>
<text x="97.5" y="187.8">1A</text>
<text x="97.5" y="190.4">2A</text>
<text x="111.6" y="187.8">3Y</text>
<text x="97.5" y="192.9">3A</text>
<text x="110.1" y="192.9">GND</text>
</g>
</svg>
